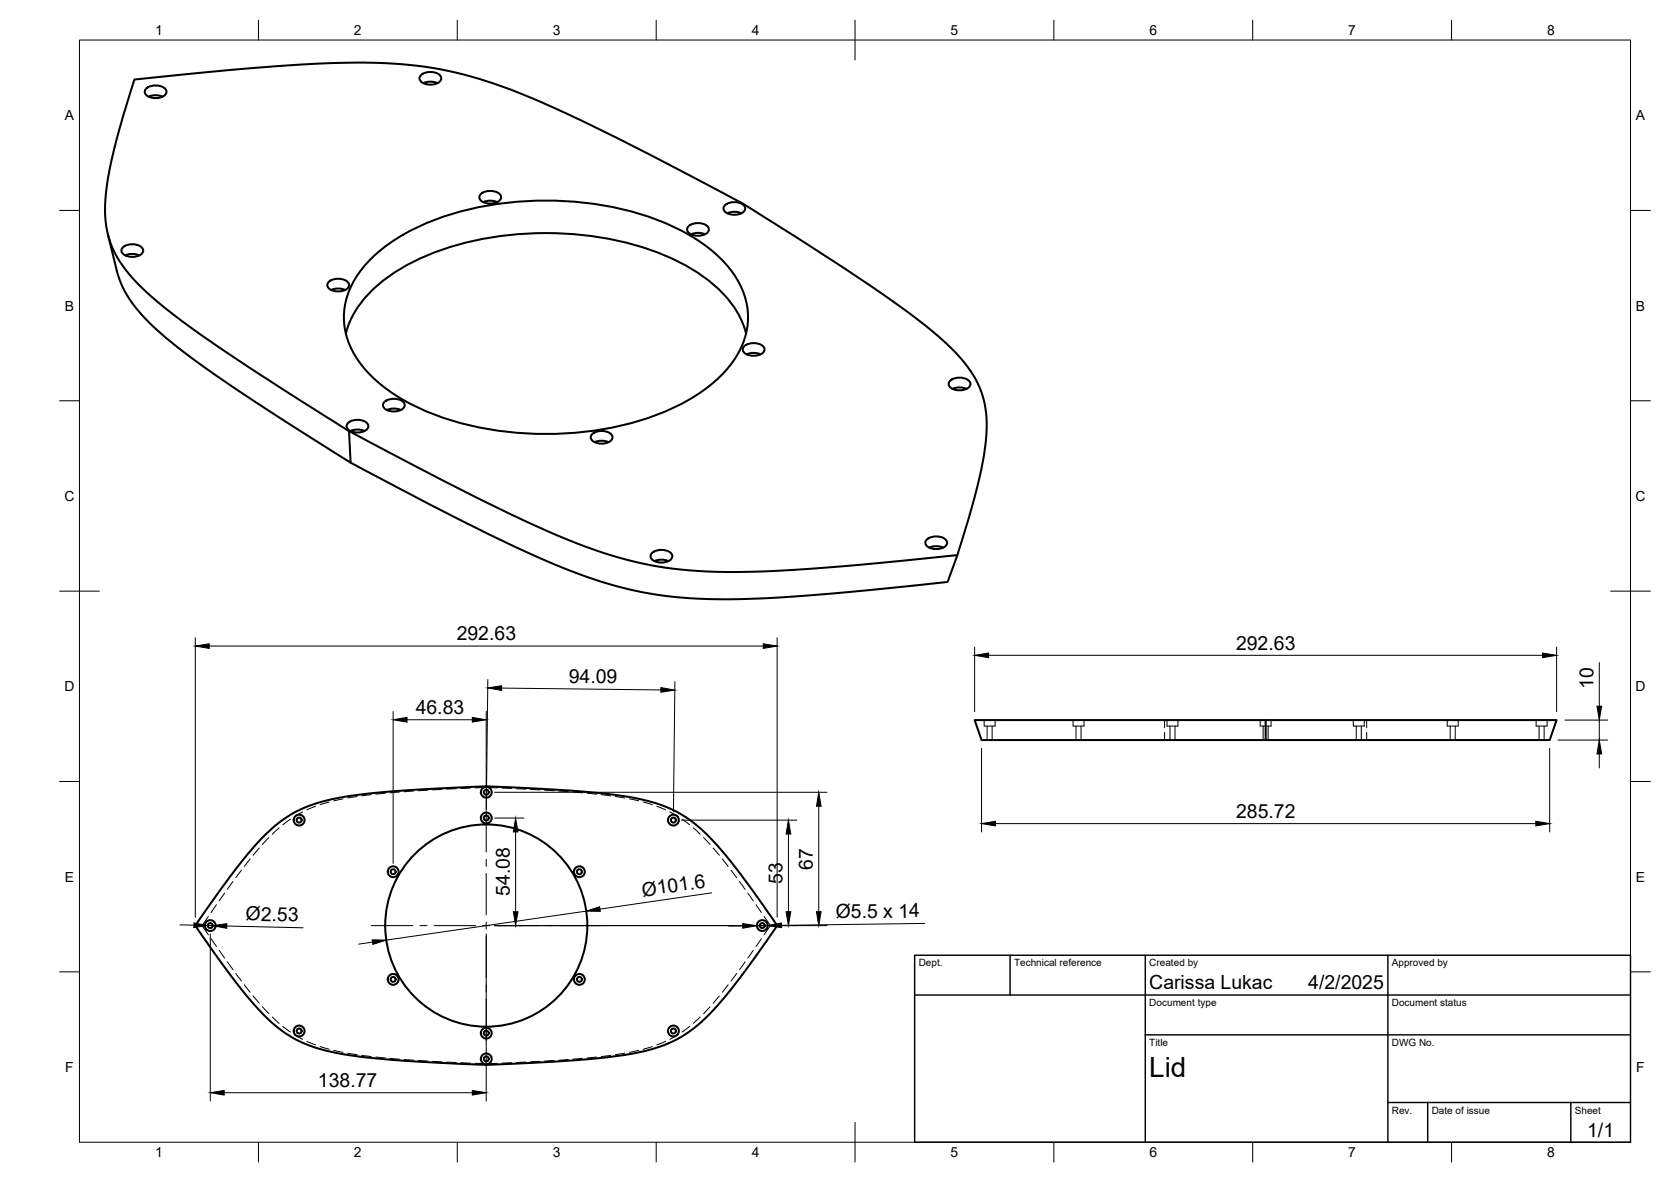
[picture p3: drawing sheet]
<svg xmlns="http://www.w3.org/2000/svg" width="420mm" height="297mm" viewBox="0 0 420 297" stroke-linecap="round" stroke-linejoin="round" font-family="sans-serif">
<!-- layer: Visible -->
<g fill="none" stroke="#000" stroke-width=".51">
<path d="M105.8 18.9a3.7 3.7 0 0 1 5.1 .4 1.66 1.66 0 0 1-1.8 1.9l-1.2 .1a2.32 2.32 0 0 1-2.4-1.6zM36.7 22.3a3.7 3.7 0 0 1 5.1 .4 1.66 1.66 0 0 1-1.8 1.9l-1.2 .1a2.32 2.32 0 0 1-2.4-1.6zM37.4 24.3l1.7-.4 1.8 .4M106.5 20.9l1.7-.4 1.8 .4M27.1 58.9l2.3 9.1a28 28 0 0 0 8.5 13.4 172.2 172.2 0 0 0 23.9 18l10.5 6.9a273.7 273.7 0 0 0 32.8 18.9 379 379 0 0 0 38.9 18.4 99.4 99.4 0 0 0 41.7 7 695.4 695.4 0 0 0 50.6-4.1l2-.3 2.4-6.7a652.7 652.7 0 0 1-51.8 4.2 102.1 102.1 0 0 1-40.6-6 326.8 326.8 0 0 1-37.4-17.2l-23.1-12.2 .4 8M120.9 48.8a3.7 3.7 0 0 1 5 .4 1.66 1.66 0 0 1-1.7 1.9l-1.2 .1a2.32 2.32 0 0 1-2.5-1.6zM121.5 50.8l1.8-.4 1.7 .4M173.1 56.9a3.7 3.7 0 0 1 5.1 .3 1.66 1.66 0 0 1-1.8 2h-1.2a2.32 2.32 0 0 1-2.4-1.5zM173.8 58.9l1.7-.4 1.7 .4M182.3 51.6a3.7 3.7 0 0 1 5 .4 1.66 1.66 0 0 1-1.8 1.9l-1.2 .1a2.32 2.32 0 0 1-2.4-1.6zM182.9 53.6l1.7-.4 1.8 .4M30.9 62.2a3.7 3.7 0 0 1 5 .4 1.66 1.66 0 0 1-1.7 1.9l-1.2 .1a2.32 2.32 0 0 1-2.5-1.6z"/>
<path d="M31.5 64.2l1.8-.4 1.7 .4M82.7 70.9a3.7 3.7 0 0 1 5 .3 1.66 1.66 0 0 1-1.8 2h-1.2a2.32 2.32 0 0 1-2.4-1.6zM83.3 72.9l1.7-.4 1.8 .4M93.1 65.2a52.2 52.2 0 0 1 25.1-12.6 82.9 82.9 0 0 1 49.8 3.8 38.7 38.7 0 0 1 16.4 12.3 18.5 18.5 0 0 1-1.4 23.8 44.5 44.5 0 0 1-20.6 12.7 82.9 82.9 0 0 1-55.8-2.1 38.7 38.7 0 0 1-16.4-12.3 18.5 18.5 0 0 1 1.3-23.8zM87 83.8a25.4 25.4 0 0 1 10.8-14.3 64.7 64.7 0 0 1 30.2-10.4 79.6 79.6 0 0 1 42.6 6.7 33 33 0 0 1 15.7 14.5l1.3 3.5M187.1 87a3.7 3.7 0 0 1 5 .4 1.66 1.66 0 0 1-1.7 1.9l-1.2 .1a2.32 2.32 0 0 1-2.4-1.6zM187.8 89l1.7-.3 1.7 .3M238.9 95.7a3.7 3.7 0 0 1 5 .4 1.66 1.66 0 0 1-1.7 1.9l-1.2 .1a2.32 2.32 0 0 1-2.5-1.6zM239.5 97.7l1.8-.3 1.7 .3M87.5 106.3a3.7 3.7 0 0 1 5 .4 1.66 1.66 0 0 1-1.7 1.9l-1.2 .1a2.32 2.32 0 0 1-2.5-1.6zM87.8 108.3a604 604 0 0 1-44.8-29.7 54.6 54.6 0 0 1-13.3-13.6 27.7 27.7 0 0 1-2.7-19 206.5 206.5 0 0 1 6.8-26 652.7 652.7 0 0 1 51.8-4.2 102.1 102.1 0 0 1 40.7 5.9 326.8 326.8 0 0 1 37.3 17.3l11.6 6a210.3 210.3 0 0 1 23.5 13.7 387.8 387.8 0 0 1 35.6 24.4 41.9 41.9 0 0 1 11.6 13.4 28.8 28.8 0 0 1 1.6 17 206.5 206.5 0 0 1-6.8 26M88.1 108.3l1.8-.4 1.7 .4"/>
<path d="M96.6 101a3.7 3.7 0 0 1 5.1 .4 1.66 1.66 0 0 1-1.8 1.9l-1.2 .1a2.32 2.32 0 0 1-2.4-1.6zM97.3 103l1.7-.3 1.8 .3M148.9 109.1a3.7 3.7 0 0 1 5 .4 1.66 1.66 0 0 1-1.7 1.9l-1.2 .1a2.32 2.32 0 0 1-2.5-1.6zM149.5 111.1l1.8-.3 1.7 .3M163.9 139a3.7 3.7 0 0 1 5.1 .4 1.66 1.66 0 0 1-1.8 1.9l-1.2 .1a2.32 2.32 0 0 1-2.4-1.6zM233 135.6a3.7 3.7 0 0 1 5.1 .4 1.66 1.66 0 0 1-1.8 1.9l-1.2 .1a2.32 2.32 0 0 1-2.4-1.6zM233.7 137.6l1.7-.3 1.7 .3M164.6 141l1.7-.4 1.8 .4M318.2 181h-73.1l1.7 5h142.9l1.7-5h-73.2v5M66.5 210a32 32 0 0 1 18.8-9.5 262.4 262.4 0 0 1 39.8-2.8 266 266 0 0 1 33.5 2.6 33.1 33.1 0 0 1 22 12.4 243.9 243.9 0 0 1 14.8 19.9 166 166 0 0 1-17.4 22.7 32 32 0 0 1-18.8 9.4 262.4 262.4 0 0 1-39.8 2.8 266 266 0 0 1-33.5-2.6 33.1 33.1 0 0 1-22-12.4 243.9 243.9 0 0 1-14.8-19.9 166 166 0 0 1 17.4-22.6z"/>
<circle cx="122.3" cy="199.1" r=".62"/>
<circle cx="122.3" cy="199.1" r="1.37"/>
<circle cx="75.2" cy="206.1" r=".62"/>
<circle cx="75.2" cy="206.1" r="1.37"/>
<circle cx="98.9" cy="219.1" r=".62"/>
<circle cx="98.9" cy="219.1" r="1.37"/>
<circle cx="122.3" cy="205.6" r=".62"/>
<circle cx="122.3" cy="205.6" r="1.37"/>
<circle cx="145.7" cy="219.1" r=".62"/>
<circle cx="145.7" cy="219.1" r="1.37"/>
<circle cx="169.3" cy="206.1" r=".62"/>
<circle cx="169.3" cy="206.1" r="1.37"/>
<circle cx="52.9" cy="232.6" r=".62"/>
<circle cx="52.9" cy="232.6" r="1.37"/>
<circle cx="122.3" cy="232.6" r="25.4"/>
<circle cx="191.7" cy="232.6" r=".62"/>
<circle cx="191.7" cy="232.6" r="1.37"/>
<circle cx="75.2" cy="259.1" r=".62"/>
<circle cx="75.2" cy="259.1" r="1.37"/>
<circle cx="98.9" cy="246.1" r=".62"/>
<circle cx="98.9" cy="246.1" r="1.37"/>
<circle cx="122.3" cy="259.6" r=".62"/>
<circle cx="122.3" cy="259.6" r="1.37"/>
<circle cx="145.7" cy="246.1" r=".62"/>
<circle cx="145.7" cy="246.1" r="1.37"/>
<circle cx="169.3" cy="259.1" r=".62"/>
<circle cx="169.3" cy="259.1" r="1.37"/>
<circle cx="122.3" cy="266.1" r=".62"/>
<circle cx="122.3" cy="266.1" r="1.37"/>
</g>
<!-- layer: Hidden -->
<g fill="none" stroke="#000" stroke-width=".25">
<path d="M93.3 199.7l-2.3 .3M96.9 199.3l-2.4 .3M100.4 199l-2.3 .2M104 198.8l-2.4 .2M107.6 198.6l-2.4 .1M111.1 198.4l-2.3 .1M114.7 198.2l-2.4 .1M118.3 198l-2.4 .1M122.3 197.9l-2.8 .1M122.3 197.9l2.8 .1M122.3 197.6v.3M126.2 198l2.4 .1"/>
<path d="M129.8 198.2l2.4 .1M133.4 198.4l2.4 .1M136.9 198.6l2.4 .1M140.5 198.8l2.4 .2M144.1 199l2.4 .2M147.6 199.3l2.4 .3M151.2 199.7l2.3 .3M247.5 181v1.5h2.7v-1.5M248.2 182.5v3.5M249.5 182.5v3.5M269.8 181v1.5h2.8v-1.5M270.6 182.5v3.5"/>
<path d="M271.8 182.5v3.5M292.8 181v1.9M292.8 184.1v1.9M293.4 181v1.5h2.8v-1.5M294.2 182.5v3.5M295.4 182.5v3.5M316.9 181v1.5h2.7v-1.5M317.6 182.5v3.5M318.9 182.5v3.5M340.3 181v1.5h2.7v-1.5M341 182.5v3.5M342.3 182.5v3.5"/>
<path d="M343.6 181v1.9M343.6 184.1v1.9M363.9 181v1.5h2.7v-1.5M364.6 182.5v3.5M365.9 182.5v3.5M386.2 181v1.5h2.8v-1.5M387 182.5v3.5M388.3 182.5v3.5M60.7 218.7l-1.4 1.9M62.9 215.9l-1.5 1.8M65.2 213.1l-1.6 1.8M67.6 210.5l-1.6 1.7"/>
<path d="M70.2 208l-1.7 1.6M73 205.9l-1.9 1.4M76.1 204l-2.1 1.2M79.4 202.6l-2.2 .9M82.8 201.5l-2.3 .7M86.3 200.8l-2.4 .5M89.8 200.2l-2.4 .3M154.7 200.2l2.4 .3M158.3 200.8l2.3 .5M161.7 201.5l2.3 .7M165.1 202.6l2.2 .9M168.4 204l2.1 1.2"/>
<path d="M171.5 205.9l1.9 1.4M174.3 208l1.8 1.6M176.9 210.5l1.6 1.7M179.3 213.1l1.6 1.8M181.6 215.9l1.5 1.8M183.8 218.7l1.4 1.9M49.1 232.6h1.7M50.8 232.6l1.6 2.3M52.4 230.3l-1.6 2.3M53.1 235.9l1.3 2M54.4 227.4l-1.3 1.9M55.1 238.8l1.4 2"/>
<path d="M56.5 224.4l-1.4 2M58.6 221.5l-1.4 2M185.9 221.5l1.4 2M188 224.4l1.4 2M189.4 238.8l-1.4 2M190.1 227.4l1.4 1.9M191.5 235.9l-1.4 2M192.1 230.3l1.6 2.3M193.7 232.6l-1.6 2.3M193.7 232.6h1.7M57.2 241.7l1.4 2M59.3 244.6l1.4 1.9"/>
<path d="M61.4 247.5l1.5 1.9M63.6 250.3l1.6 1.8M66 253l1.6 1.7M68.5 255.6l1.7 1.6M71.1 257.9l1.9 1.5M173.4 257.9l-1.9 1.5M176.1 255.6l-1.8 1.6M178.5 253l-1.6 1.7M180.9 250.3l-1.6 1.8M183.1 247.5l-1.5 1.9M185.2 244.6l-1.4 1.9M187.3 241.7l-1.4 2"/>
<path d="M74 260l2.1 1.2M77.2 261.7l2.2 .9M80.5 263l2.3 .7M83.9 264l2.4 .5M87.4 264.7l2.4 .4M91 265.2l2.3 .3M94.5 265.6l2.4 .3M98.1 266l2.3 .2M101.6 266.3l2.4 .1M105.2 266.5l2.4 .1M108.8 266.7l2.3 .1M112.3 266.9l2.4 .1"/>
<path d="M115.9 267.1l2.4 .1M119.5 267.2l2.8 .1M122.3 267.3v.3M125.1 267.2l-2.8 .1M128.6 267.1l-2.4 .1M132.2 266.9l-2.4 .1M135.8 266.7l-2.4 .1M139.3 266.5l-2.4 .1M142.9 266.3l-2.4 .1M146.5 266l-2.4 .2M150 265.6l-2.4 .3M153.5 265.2l-2.3 .3"/>
<path d="M157.1 264.7l-2.4 .4M160.6 264l-2.3 .5M164 263l-2.3 .7M167.3 261.7l-2.2 .9M170.5 260l-2.1 1.2"/>
</g>
<!-- layer: BORDER -->
<g fill="none" stroke="#000" stroke-width=".25">
<path d="M20 10.1h390v276.9h-390zM65 5.1v5M115 5.1v5M165 5.1v5M215 5.1v10M265 5.1v5M315 5.1v5M365 5.1v5M15 52.9h5M410 52.9h5M15 100.7h5M410 100.7h5"/>
<path d="M15 148.6h10M405 148.6h10M15 196.4h5M410 196.4h5M15 244.2h5M410 244.2h5M65 287v5M115 287v5M165 287v5M215 282.1v9.9M265 287v5M315 287v5"/>
<path d="M365 287v5"/>
</g>
<!-- layer: TITLEBLOCK -->
<path d="M230 240.1h180v46.9h-180zM230 250h180M254 240.1v9.9M288 240.1v46.9M349 240.1v46.9M288 260.1h122M349 277.1h61M359 277.1v9.9M395 277.1v9.9" fill="none" stroke="#000" stroke-width=".36"/>
<!-- layer: FD_Dimensions -->
<g fill="none" stroke="#000" stroke-width=".25">
<path d="M49.1 160.3v70.2M52.6 162.4h139.3M98.8 178.8v38.2M122.7 170.8l-.4 32.7v-24.7M126.1 172.9l40.1 .5M169.7 171.3l-.4 32.7M195.4 160.3v70.2M245.1 162.6v16.3M248.6 164.7h139.3M391.4 162.6v16.3M402.1 166.5v11M102.3 180.9h16.5"/>
<path d="M124.4 199.1h83.6M246.8 188.1v21M389.7 188.1v21M391.8 186h12.4M393.5 181h10.7M402.1 181v5M402.1 189.5v3.5M124.4 205.6h7.4M129.6 209.1v20M171.4 206.1h28.9M198.2 209.6v19.5M205.9 202.6v26.5"/>
<path d="M250.3 207h135.9M45.3 232.4l3.4 .1M52.2 232.6h1.3M52.9 234.7v42M57 232.7l19.2 .5M93.7 236.8l-3.5 .5M122.3 234.7v42M124.4 232.6h83.6M147.4 229l-50.3 7.2M178.9 224.4l-28 4.1M186.8 232.7h-3.5M193 232.6h-2.7"/>
<path d="M232.5 232.1l-36 .4M56.4 274.6h62.4"/>
</g>
<g fill="#000" stroke="#000" stroke-width=".25">
<path d="M49.1 162.4l3.5-.6v1.1zM122.6 172.9l3.5-.6v1.2zM166.2 172.8l3.5 .6-3.5 .6zM191.9 161.8l3.5 .6-3.5 .5zM245.1 164.7l3.5-.6v1.2zM387.9 164.1l3.5 .6-3.5 .6zM401.6 177.5h1.1l-.6 3.5zM98.8 180.9l3.5-.6v1.2zM118.8 180.3l3.5 .6-3.5 .6zM402.1 186l.6 3.5h-1.1zM129.6 205.6l.6 3.5h-1.1zM198.2 206.1l.6 3.5h-1.1z"/>
<path d="M205.9 199.1l.6 3.5h-1.2zM246.8 207l3.5-.6v1.1zM386.2 206.4l3.5 .6-3.5 .5zM48.8 231.9l3.4 .7-3.5 .5zM53.5 232.6l3.5-.5v1.2zM93.6 236.2h3.5l-3.4 1.1zM129.1 229.1h1.1l-.6 3.5zM147.4 229l3.4-1.1 .1 1.1zM186.8 232.1l3.5 .5-3.5 .7zM193 232.6l3.5-.6v1.1zM197.7 229.1h1.1l-.6 3.5zM205.3 229.1h1.2l-.6 3.5z"/>
<path d="M52.9 274.6l3.5-.6v1.2zM118.8 274l3.5 .6-3.5 .6z"/>
</g>
<!-- layer: Smart Centers -->
<g fill="none" stroke="#000" stroke-width=".25">
<path d="M122.3 203.7v10.4M122.3 215.9v1.8M122.3 219.5v10.4M93.4 232.6h10.4M105.6 232.6h1.8M109.2 232.6h10.4M121.4 232.6h1.7M122.3 231.7v1.8M122.3 235.3v10.4M124.9 232.6h10.5M137.2 232.6h1.7M140.7 232.6h10.5"/>
<path d="M122.3 247.5v1.8M122.3 251.1v10.4"/>
</g>
<text font-size="7" x="289" y="270.6">Lid</text>
<g font-size="4.9">
<text x="114.8" y="160.9">292.63</text>
<text x="310.8" y="163.2">292.63</text>
<text x="143" y="171.6" transform="rotate(1 143 171.6)">94.09</text>
<text x="400.7" y="173.1" transform="rotate(-90 400.7 173.1)">10</text>
<text x="104.5" y="179.4">46.83</text>
<text x="310.8" y="205.5">285.72</text>
<text x="204.4" y="218.6" transform="rotate(-90 204.4 218.6)">67</text>
<text x="128.2" y="225.2" transform="rotate(-90 128.2 225.2)">54.08</text>
<text x="161.7" y="225.3" transform="rotate(-8 161.7 225.3)">Ø101.6</text>
<text x="196.8" y="222.1" transform="rotate(-90 196.8 222.1)">53</text>
<text x="61.7" y="231.3" transform="rotate(1 61.7 231.3)">Ø2.53</text>
<text x="210.1" y="230.8" transform="rotate(-1 210.1 230.8)">Ø5.5 x 14</text>
<text x="289" y="248.5">Carissa Lukac</text>
<text x="329" y="248.5">4/2/2025</text>
<text x="79.9" y="273.1">138.77</text>
<text x="399.1" y="285.7">1/1</text>
</g>
<g font-size="3.5">
<text x="39" y="8.8">1</text>
<text x="89" y="8.8">2</text>
<text x="139" y="8.8">3</text>
<text x="189" y="8.8">4</text>
<text x="239" y="8.8">5</text>
<text x="289" y="8.8">6</text>
<text x="339" y="8.8">7</text>
<text x="389" y="8.8">8</text>
<text x="16.3" y="30.2">A</text>
<text x="411.3" y="30.2">A</text>
<text x="16.3" y="78">B</text>
<text x="411.3" y="78">B</text>
<text x="16.2" y="125.9">C</text>
<text x="411.2" y="125.9">C</text>
<text x="16.2" y="173.7">D</text>
<text x="411.2" y="173.7">D</text>
<text x="16.3" y="221.6">E</text>
<text x="411.3" y="221.6">E</text>
<text x="16.4" y="269.4">F</text>
<text x="411.4" y="269.4">F</text>
<text x="39" y="290.8">1</text>
<text x="89" y="290.8">2</text>
<text x="139" y="290.8">3</text>
<text x="189" y="290.8">4</text>
<text x="239" y="290.8">5</text>
<text x="289" y="290.8">6</text>
<text x="339" y="290.8">7</text>
<text x="389" y="290.8">8</text>
</g>
<g font-size="2.5">
<text x="231" y="242.9">Dept.</text>
<text x="255" y="242.9">Technical reference</text>
<text x="289" y="242.9">Created by</text>
<text x="350" y="242.9">Approved by</text>
<text x="289" y="252.8">Document type</text>
<text x="350" y="252.8">Document status</text>
<text x="289" y="262.9">Title</text>
<text x="350" y="262.9">DWG No.</text>
<text x="350" y="279.9">Rev.</text>
<text x="360" y="279.9">Date of issue</text>
<text x="396" y="279.9">Sheet</text>
</g>
</svg>
